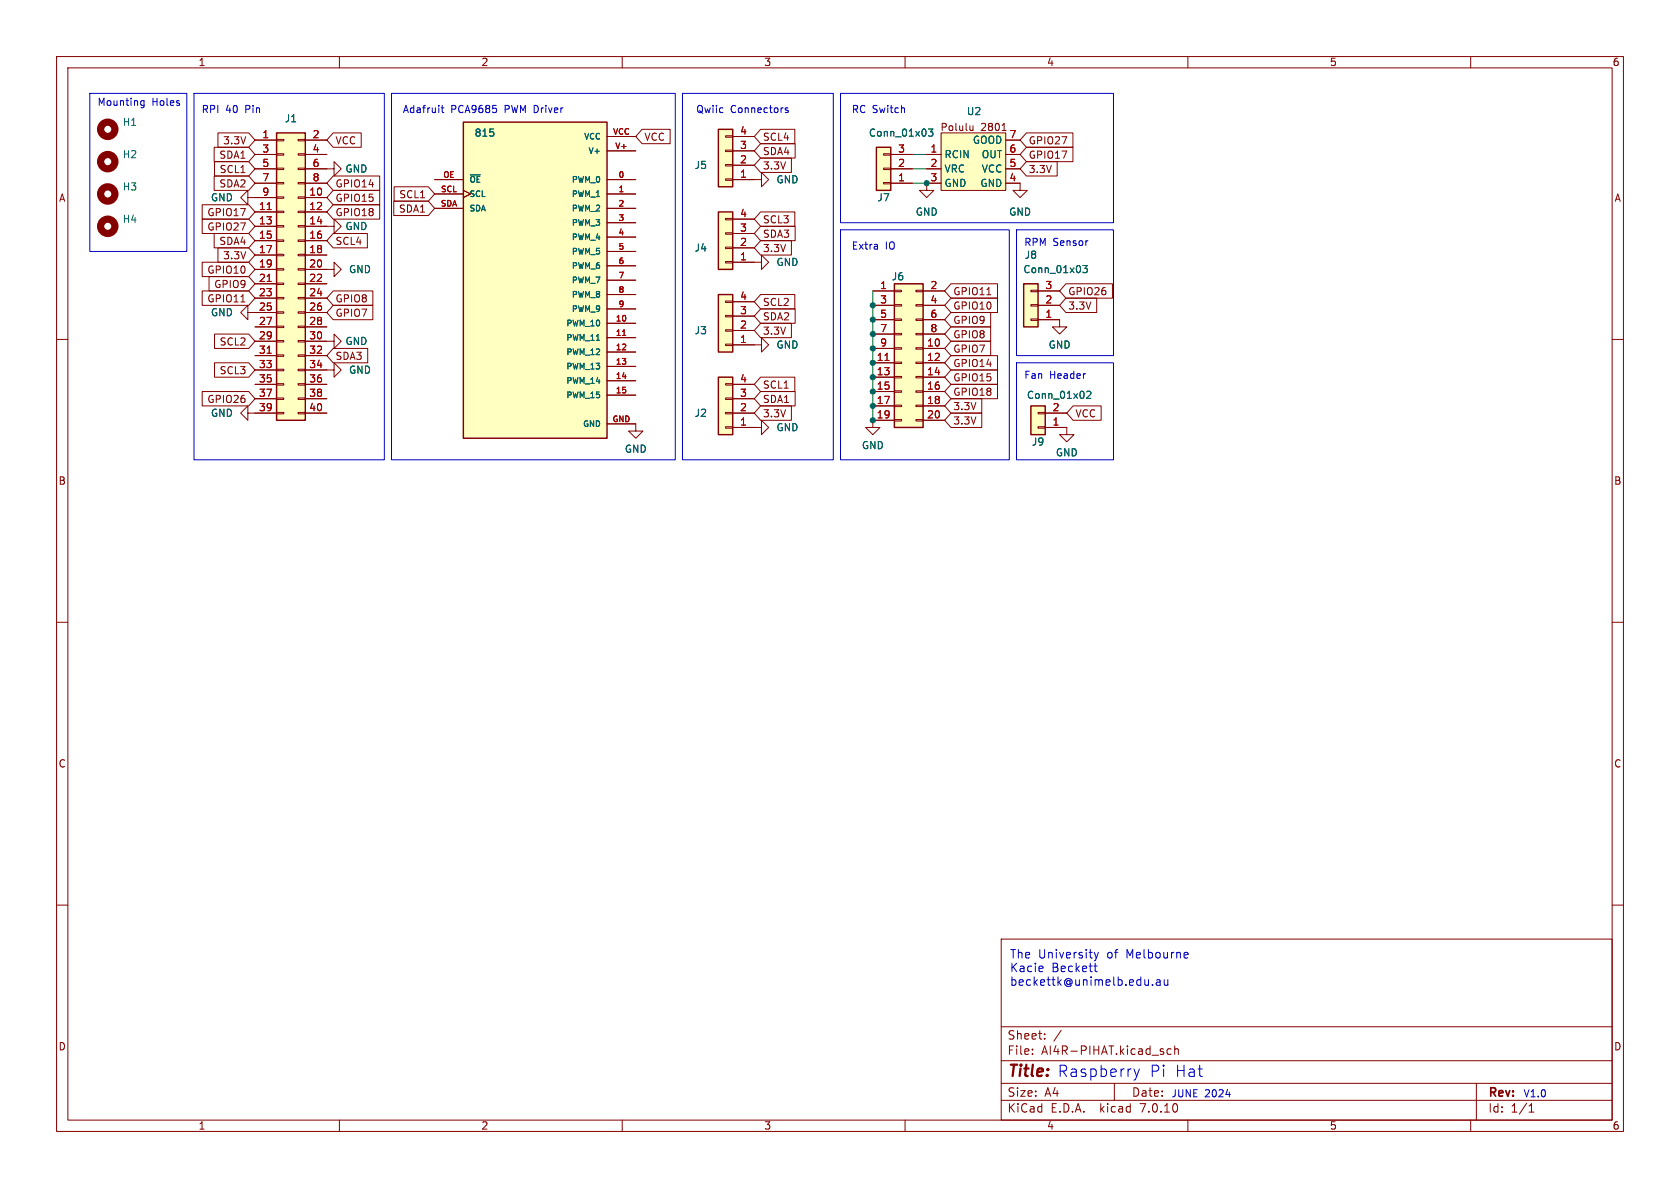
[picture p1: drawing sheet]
<svg xmlns="http://www.w3.org/2000/svg" width="297mm" height="210mm" viewBox="0 0 297 210" stroke-linecap="round" stroke-linejoin="round" font-family="sans-serif">
<g fill="none" stroke="#840000" stroke-width=".18">
<path d="M10 10h277v190h-277zM12 12h273v186h-273zM60 10v2M110 10v2M160 10v2M210 10v2M260 10v2M35.7 38.7h8.3l1.1 1.3-1.1 1.3h-8.3zM35.7 36.2h8.3l1.1 1.3-1.1 1.2h-8.3zM37.9 26h6.1l1.1 1.3-1.1 1.3h-6.1zM37.9 31.1h6.1l1.1 1.3-1.1 1.3h-6.1zM37.9 28.6h6.1l1.1 1.2-1.1 1.3h-6.1z"/>
<path d="M38.5 23.5h5.5l1.1 1.3-1.1 1.2h-5.5zM43.8 34.9v-1.2l-1.3 1.2 1.3 1.3v-1.3h5.1M45.1 24.8h3.8M45.1 37.5h3.8M45.1 27.3h3.8M45.1 29.8h3.8M45.1 32.4h3.8M48.9 39.9h1.3v.2h-1.3zM48.9 37.3h1.3v.3h-1.3zM48.9 34.8h1.3v.3h-1.3zM48.9 32.3h1.3v.2h-1.3zM48.9 29.7h1.3v.3h-1.3z"/>
<path d="M48.9 27.2h1.3v.2h-1.3zM48.9 24.6h1.3v.3h-1.3zM52.7 39.9h1.3v.2h-1.3zM52.7 37.3h1.3v.3h-1.3zM52.7 34.8h1.3v.3h-1.3zM52.7 32.3h1.3v.2h-1.3zM52.7 29.7h1.3v.3h-1.3zM52.7 27.2h1.3v.2h-1.3zM52.7 24.6h1.3v.3h-1.3zM54 29.8h5.1v-1.2l1.2 1.2-1.2 1.3v-1.3M54 24.8h3.8M54 34.9h3.8"/>
<path d="M54 37.5h3.8M54 27.3h3.8M54 32.4h3.8M58.9 23.5h5v2.5h-5l-1.1-1.2zM58.9 36.2h8.2v2.5h-8.2l-1.1-1.2zM58.9 33.7h8.2v2.5h-8.2l-1.1-1.3zM58.9 31.1h8.2v2.6h-8.2l-1.1-1.3zM69.6 35.6h6.1l1.1 1.2-1.1 1.3h-6.1zM69.7 33h6l1.1 1.3-1.1 1.3h-6zM76.8 31.8h5.1M76.8 34.3h5.1M76.8 36.8h5.1"/>
<path d="M81.9 33.7l1.3 .6-1.3 .6M107.3 31.8h5.1M107.3 26.7h5.1M107.3 24.1h5.1M107.3 34.3h5.1M107.3 36.8h5.1M107.3 39.4h5.1M113.5 22.9h5v2.5h-5l-1.1-1.3zM128.3 38.6h1.2v.3h-1.2zM128.3 24h1.2v.3h-1.2zM128.3 26.5h1.2v.3h-1.2zM128.3 29.1h1.2v.2h-1.2z"/>
<path d="M128.3 31.6h1.2v.3h-1.2zM129.5 31.8h5.1v-1.3l1.3 1.3-1.3 1.2v-1.2M129.5 38.7h3.8M129.5 29.2h3.8M129.5 26.7h3.8M129.5 24.1h3.8M134.5 27.9h5.4v2.6h-5.4l-1.2-1.3zM134.5 25.4h6.1v2.5h-6.1l-1.2-1.2zM134.5 22.9h6v2.5h-6l-1.2-1.3zM134.5 37.5h6v2.5h-6l-1.2-1.3zM156.2 27.2h1.3v.2h-1.3zM156.2 29.7h1.3v.3h-1.3z"/>
<path d="M156.2 32.3h1.3v.2h-1.3zM157.5 27.3h3.8M157.5 29.8h3.8M157.5 32.4h3.8M163.8 27.3h2.6M163.8 29.8h2.6M166.4 23.5h11.4v10.2h-11.4zM166.4 32.4h-2.6v1.3h1.3l-1.3 1.2-1.2-1.2h1.2M171.5 22.2v.8l.3 .1 .2-.1M172 22.2v.9M177.2 23.1h.7M177.2 22.2l.3-.4v1.3"/>
<path d="M177.8 32.4h2.5v1.3h1.3l-1.3 1.2-1.2-1.2h1.2M177.8 24.8h2.5M177.8 27.3h2.5M177.8 29.8h2.5M181.5 23.5h8.2v2.5h-8.2l-1.2-1.2zM181.5 28.6h5.4v2.5h-5.4l-1.2-1.3zM181.5 26h8.2v2.6h-8.2l-1.2-1.3zM10 60h2M35.7 46.4h8.3l1.1 1.2-1.1 1.3h-8.3zM35.7 51.4h8.3l1.1 1.3-1.1 1.3h-8.3zM37 48.9h7l1.1 1.3-1.1 1.2h-7zM37.9 41.3h6.1l1.1 1.2-1.1 1.3h-6.1z"/>
<path d="M37.9 59.1h6.1l1.1 1.2-1.1 1.3h-6.1zM38.5 43.8h5.5l1.1 1.3-1.1 1.3h-5.5zM42.6 53.4h.7M43.8 55.2v-1.2l-1.3 1.2 1.3 1.3v-1.3h5.1M45.1 40h3.8M45.1 42.5h3.8M45.1 45.1h3.8M45.1 47.6h3.8M45.1 50.2h3.8M45.1 52.7h3.8M45.1 57.8h3.8M48.9 57.7h1.3v.2h-1.3z"/>
<path d="M48.9 55.1h1.3v.3h-1.3zM48.9 52.6h1.3v.2h-1.3zM48.9 50h1.3v.3h-1.3zM48.9 47.5h1.3v.3h-1.3zM48.9 45h1.3v.2h-1.3zM48.9 42.4h1.3v.3h-1.3zM52.7 57.7h1.3v.2h-1.3zM52.7 55.1h1.3v.3h-1.3zM52.7 52.6h1.3v.2h-1.3zM52.7 50h1.3v.3h-1.3zM52.7 47.5h1.3v.3h-1.3zM52.7 45h1.3v.2h-1.3z"/>
<path d="M52.7 42.4h1.3v.3h-1.3zM54 40h5.1v-1.3l1.2 1.3-1.2 1.3v-1.3M54 47.6h5.1v-1.2l1.2 1.2-1.2 1.3v-1.3M54 42.5h3.8M54 45.1h3.8M54 50.2h3.8M54 52.7h3.8M54 55.2h3.8M54 57.8h3.8M58.9 41.3h6v2.5h-6l-1.1-1.3zM58.9 51.4h7v2.6h-7l-1.1-1.3zM58.9 54h7v2.5h-7l-1.1-1.3z"/>
<path d="M107.3 57.2h5.1M107.3 59.7h5.1M107.3 41.9h5.1M107.3 44.5h5.1M107.3 47h5.1M107.3 49.5h5.1M107.3 52.1h5.1M107.3 54.6h5.1M128.3 53.2h1.2v.3h-1.2zM128.3 55.8h1.2v.2h-1.2zM128.3 58.3h1.2v.2h-1.2zM128.3 41.1h1.2v.3h-1.2z"/>
<path d="M128.3 43.7h1.2v.2h-1.2zM128.3 46.2h1.2v.3h-1.2zM129.5 46.4h5.1v-1.3l1.3 1.3-1.3 1.2v-1.2M129.5 58.4h3.8M129.5 55.9h3.8M129.5 53.3h3.8M129.5 43.8h3.8M129.5 41.3h3.8M134.5 42.5h5.4v2.6h-5.4l-1.2-1.3zM134.5 52.1h6v2.5h-6l-1.2-1.3zM134.5 54.6h6.1v2.6h-6.1l-1.2-1.3zM134.5 40h6.1v2.5h-6.1l-1.2-1.2z"/>
<path d="M134.5 57.1h5.4v2.6h-5.4l-1.2-1.3zM154.3 51.4h3.8M154.3 54h3.8M154.3 56.5h3.8M154.3 59.1h3.8M158.1 58.9h1.3v.3h-1.3zM158.1 56.4h1.3v.2h-1.3zM158.1 53.8h1.3v.3h-1.3zM158.1 51.3h1.3v.3h-1.3zM161.9 58.9h1.3v.3h-1.3zM161.9 56.4h1.3v.2h-1.3zM161.9 53.8h1.3v.3h-1.3z"/>
<path d="M161.9 51.3h1.3v.3h-1.3zM163.2 51.4h3.8M163.2 54h3.8M163.2 56.5h3.8M163.2 59.1h3.8M168.1 55.2h7v2.6h-7l-1.1-1.3zM168.1 57.8h7v2.5h-7l-1.1-1.2zM168.1 52.7h8.2v2.5h-8.2l-1.1-1.2zM168.1 50.2h8.2v2.5h-8.2l-1.1-1.3zM174.5 52.1h.7M182.2 51.3h1.3v.3h-1.3zM182.2 53.8h1.3v.3h-1.3z"/>
<path d="M182.2 56.4h1.3v.2h-1.3zM183.5 56.5h3.8v1.3h1.3l-1.3 1.3-1.2-1.3h1.2M183.5 51.4h3.8M183.5 54h3.8M188.4 50.2h8.3v2.5h-8.3l-1.1-1.3zM188.4 52.7h5.5v2.5h-5.5l-1.1-1.2zM285 60h2M35.7 69.2h8.3l1.1 1.3-1.1 1.3h-8.3zM37.9 64.1h6.1l1.1 1.3-1.1 1.3h-6.1zM43.8 73v-1.2l-1.3 1.2 1.3 1.3v-1.3h5.1M45.1 60.3h3.8M45.1 62.9h3.8"/>
<path d="M45.1 65.4h3.8M45.1 67.9h3.8M45.1 70.5h3.8M48.9 72.9h1.3v.3h-1.3zM48.9 70.4h1.3v.2h-1.3zM48.9 67.8h1.3v.3h-1.3zM48.9 65.3h1.3v.2h-1.3zM48.9 62.7h1.3v.3h-1.3zM48.9 60.2h1.3v.3h-1.3zM52.7 72.9h1.3v.3h-1.3zM52.7 70.4h1.3v.2h-1.3zM52.7 67.8h1.3v.3h-1.3z"/>
<path d="M52.7 65.3h1.3v.2h-1.3zM52.7 62.7h1.3v.3h-1.3zM52.7 60.2h1.3v.3h-1.3zM54 65.4h5.1v-1.3l1.2 1.3-1.2 1.3v-1.3M54 60.3h5.1v-1.2l1.2 1.2-1.2 1.3v-1.3M54 62.9h3.8M54 67.9h3.8M54 70.5h3.8M54 73h3.8M58.9 61.6h6.1v2.5h-6.1l-1.1-1.2zM107.3 74.9h5.1v1.3h1.3l-1.3 1.3-1.3-1.3h1.3M107.3 62.2h5.1"/>
<path d="M107.3 64.8h5.1M107.3 67.3h5.1M107.3 69.9h5.1M128.3 60.8h1.2v.3h-1.2zM128.3 67.8h1.2v.3h-1.2zM128.3 70.4h1.2v.2h-1.2zM128.3 72.9h1.2v.3h-1.2zM128.3 75.4h1.2v.3h-1.2zM129.5 61h5.1v-1.3l1.3 1.3-1.3 1.2v-1.2M129.5 75.6h5.1v-1.3l1.3 1.3-1.3 1.2v-1.2M129.5 67.9h3.8M129.5 70.5h3.8"/>
<path d="M129.5 73h3.8M134.5 71.8h5.4v2.5h-5.4l-1.2-1.3zM134.5 69.2h6.1v2.6h-6.1l-1.2-1.3zM134.5 66.7h6v2.5h-6l-1.2-1.3zM154.3 61.6h3.8M154.3 64.1h3.8M154.3 66.7h3.8M154.3 69.2h3.8M154.3 71.8h3.8M158.1 74.2h1.3v.2h-1.3zM158.1 71.6h1.3v.3h-1.3zM158.1 69.1h1.3v.2h-1.3z"/>
<path d="M158.1 66.5h1.3v.3h-1.3zM158.1 64h1.3v.3h-1.3zM158.1 61.5h1.3v.2h-1.3zM158.1 74.3h-3.8v1.3h1.3l-1.3 1.2-1.3-1.2h1.3M161.9 74.2h1.3v.2h-1.3zM161.9 71.6h1.3v.3h-1.3zM161.9 69.1h1.3v.2h-1.3zM161.9 66.5h1.3v.3h-1.3zM161.9 64h1.3v.3h-1.3zM161.9 61.5h1.3v.2h-1.3zM163.2 61.6h3.8M163.2 64.1h3.8"/>
<path d="M163.2 66.7h3.8M163.2 69.2h3.8M163.2 71.8h3.8M163.2 74.3h3.8M168.1 70.5h5.5v2.5h-5.5l-1.1-1.2zM168.1 73h5.5v2.6h-5.5l-1.1-1.3zM168.1 62.9h8.2v2.5h-8.2l-1.1-1.3zM168.1 60.3h7v2.6h-7l-1.1-1.3zM168.1 65.4h8.2v2.5h-8.2l-1.1-1.2zM168.1 67.9h8.2v2.6h-8.2l-1.1-1.3zM183.5 72.9h1.3v.3h-1.3zM183.5 75.4h1.3v.3h-1.3z"/>
<path d="M184.8 75.6h3.8v1.2h1.3l-1.3 1.3-1.3-1.3h1.3M184.8 73h3.8M189.7 71.8h5v2.5h-5l-1.1-1.3zM10 110h2M285 110h2M10 160h2M285 160h2M177 166h108v32h-108zM60 198v2M110 198v2M160 198v2M177 194.5h108"/>
<path d="M177 191.5h108M177 187.5h108M177 181.5h108M182.5 186.3v.1M182.5 185.5v.1M184.7 183.6v.1M184.7 182.8v.1M187.6 182.1l-1.3 2M197 191.5v3M207 185.5l-.4-.1-.3 .3v.4l.2 .2h.5M207.7 185.5l.2-.1 .3 .1 .1 .9M207.7 184.9v1.5"/>
<path d="M210 198v2M260 198v2M261 191.5v6.5M270.3 196.6h.9M270.3 195.5l.4-.4v1.5"/>
</g>
<g fill="#ffffc2" stroke="#ffffc2" stroke-width=".18">
<path d="M48.9 23.5h5.1v50.8h-5.1z"/>
<path d="M182.2 71.8h2.6v5h-2.6z"/>
<path d="M127 52.1h2.5v10.1h-2.5z"/>
<path d="M127 37.5h2.5v10.1h-2.5z"/>
<path d="M127 66.7h2.5v10.1h-2.5z"/>
<path d="M158.1 50.2h5.1v25.4h-5.1z"/>
<path d="M127 22.9h2.5v10.1h-2.5z"/>
<path d="M81.9 21.6h25.4v55.9h-25.4z"/>
<path d="M166.4 23.5h11.4v10.2h-11.4z"/>
<path d="M181 50.2h2.5v7.6h-2.5z"/>
<path d="M154.9 26h2.6v7.7h-2.6z"/>
</g>
<path d="M48.9 23.5h5.1v50.8h-5.1zM81.9 21.6h25.4v55.9h-25.4zM127 37.5h2.5v10.1h-2.5zM127 22.9h2.5v10.1h-2.5zM154.9 26h2.6v7.7h-2.6zM127 52.1h2.5v10.1h-2.5zM158.1 50.2h5.1v25.4h-5.1zM181 50.2h2.5v7.6h-2.5zM127 66.7h2.5v10.1h-2.5zM182.2 71.8h2.6v5h-2.6z" fill="none" stroke="#840000" stroke-width=".25"/>
<path d="M47.2 37h.8M47.2 49.7h.8M110 59.3h.6M47.2 62.4h.8M156.5 63.7h.7" fill="none" stroke="#a90000" stroke-width=".18"/>
<g fill="none" stroke="#840000" stroke-width="1.3">
<circle cx="19" cy="28.6" r="1.27"/>
<circle cx="19" cy="34.3" r="1.27"/>
<circle cx="19" cy="22.9" r="1.27"/>
<circle cx="19" cy="40" r="1.27"/>
</g>
<path d="M83.1 30.9h1.8M164.1 22.8h.8l-.4 .5 .4 .1v.6l-.2 .1-.6-.1M191.4 46.9h.8l-.4 .5 .4 .1v.6l-.2 .1-.6-.1M192.1 69.3l.5-.1 .3 .3-.8 .9h.8" fill="none" stroke="#006464" stroke-width=".18"/>
<g fill="none" stroke="#0000c2" stroke-width=".18">
<path d="M15.9 16.5h17.1v28h-17.1zM24.9 18.5l.2 .1h.4M25.5 17.8v1l-.3 .3-.3-.1M25.5 17.9l-.4-.1-.2 .1M34.3 16.5h33.6v64.8h-33.6zM69.2 16.5h50.2v64.8h-50.2zM78 19.1h.5M78.2 18.6v1.1l.3 .2M87.7 19.2v.6M120.6 16.5h26.7v64.8h-26.7zM139.3 19.1h-.3l-.2 .1 .1 .2 .4 .1v.3h-.5M148.6 16.5h48.2v22.9h-48.2z"/>
<path d="M148.6 40.6h29.8v40.7h-29.8zM179.7 40.6h17.1v22.3h-17.1zM179.7 64.1h17.1v17.2h-17.1zM184.2 170.8l.2 .3-.7 .2M184.3 171.7l-.1 .1M193.4 170.8h.6M193.5 168.4l.3 1M193.6 170.3v1.3l.4 .2M193.8 169.4l-.1 .3-.2 .2M194.2 168.4l-.4 1M203.7 174v.2M204.5 173.3h.5l.1 .9"/>
<path d="M205.1 173.5l-.5 .1a.29 .29 0 0 0-.2 .3 .29 .29 0 0 0 .2 .3l.5-.1M205.8 173.2l.1 .9 .3 .1 .3-.2M206.5 173.2v1M209.5 168.4h.5v.3l-.7 .2M210 169.3l-.5 .1M200.5 189l.4 1.3M200.9 190.3l-.1 .5-.3 .2M201.4 189l-.5 1.3M216.7 193.5h.8"/>
</g>
<path d="M161.3 29.8h2.5M161.3 32.4h2.5M161.3 27.3h2.5M154.3 51.4v22.9" fill="none" stroke="#009600" stroke-width=".18"/>
<g fill="#009600" stroke="#009600" stroke-width=".18">
<circle cx="154.3" cy="69.2" r=".46"/>
<circle cx="154.3" cy="74.3" r=".46"/>
<circle cx="154.3" cy="71.8" r=".46"/>
<circle cx="154.3" cy="56.5" r=".46"/>
<circle cx="154.3" cy="54" r=".46"/>
<circle cx="154.3" cy="59.1" r=".46"/>
<circle cx="154.3" cy="66.7" r=".46"/>
<circle cx="154.3" cy="61.6" r=".46"/>
<circle cx="154.3" cy="64.1" r=".46"/>
<circle cx="163.8" cy="32.4" r=".46"/>
</g>
<text font-size="2.8" fill="#840000" x="178" y="190.9">Title:</text>
<g font-size="2.8" fill="#0000c2">
<text x="186.8" y="190.5">Raspberry</text>
<text x="203.2" y="190.5">Pi</text>
<text x="207.7" y="190.5">Hat</text>
</g>
<g font-size="2.1" fill="#0000c2">
<text x="178.4" y="169.5">The</text>
<text x="178.4" y="172">Kacie</text>
<text x="183.5" y="169.5">University</text>
<text x="185.9" y="172">Beckett</text>
<text x="195.7" y="169.5">of</text>
<text x="199.3" y="169.5">Melbourne</text>
<text x="178.4" y="174.4">beckettk@unimelb.edu.au</text>
</g>
<g font-size="2.1" fill="#840000">
<text x="178" y="184">Sheet:</text>
<text x="178" y="186.7">File:</text>
<text x="184.1" y="186.7">AI4R-PIHAT.kicad_sch</text>
<text x="178" y="196.9">KiCad</text>
<text x="178" y="194.1">Size:</text>
<text x="184.7" y="194.1">A4</text>
<text x="185.7" y="196.9">E.D.A.</text>
<text x="194.6" y="196.9">kicad</text>
<text x="200" y="194.1">Date:</text>
<text x="201.8" y="196.9">7.0.10</text>
<text x="263" y="194.3">Rev:</text>
<text x="263" y="196.9">Id:</text>
<text x="267.1" y="196.9">1/1</text>
</g>
<g font-size="1.8" fill="#840000">
<text x="35" y="11.9">1</text>
<text x="85" y="11.9">2</text>
<text x="135" y="11.9">3</text>
<text x="185" y="11.9">4</text>
<text x="235" y="11.9">5</text>
<text x="285" y="11.9">6</text>
<text x="165.6" y="23.4">Polulu</text>
<text x="172.8" y="23.4">2801</text>
<text x="38.7" y="28.3">SDA1</text>
<text x="39.3" y="25.7">3.3V</text>
<text x="59.2" y="25.7">VCC</text>
<text x="113.8" y="25.1">VCC</text>
<text x="134.8" y="27.6">SDA4</text>
<text x="134.8" y="25.1">SCL4</text>
<text x="181.8" y="25.7">GPIO27</text>
<text x="181.8" y="28.3">GPIO17</text>
<text x="10.3" y="35.9">A</text>
<text x="38.7" y="33.3">SDA2</text>
<text x="38.7" y="30.8">SCL1</text>
<text x="59.2" y="35.9">GPIO15</text>
<text x="59.2" y="33.3">GPIO14</text>
<text x="70.5" y="35.2">SCL1</text>
<text x="134.8" y="30.2">3.3V</text>
<text x="181.8" y="30.8">3.3V</text>
<text x="285.3" y="35.9">A</text>
<text x="36.6" y="41">GPIO27</text>
<text x="36.6" y="38.4">GPIO17</text>
<text x="59.2" y="38.4">GPIO18</text>
<text x="70.4" y="37.8">SDA1</text>
<text x="134.8" y="39.7">SCL3</text>
<text x="38.7" y="43.5">SDA4</text>
<text x="39.3" y="46">3.3V</text>
<text x="59.2" y="43.5">SCL4</text>
<text x="134.8" y="44.8">3.3V</text>
<text x="134.8" y="42.2">SDA3</text>
<text x="36.6" y="48.6">GPIO10</text>
<text x="36.6" y="53.7">GPIO11</text>
<text x="37.8" y="51.1">GPIO9</text>
<text x="59.2" y="53.7">GPIO8</text>
<text x="168.4" y="52.4">GPIO11</text>
<text x="188.8" y="52.4">GPIO26</text>
<text x="59.2" y="56.2">GPIO7</text>
<text x="134.8" y="54.3">SCL2</text>
<text x="134.8" y="56.8">SDA2</text>
<text x="134.8" y="59.4">3.3V</text>
<text x="168.4" y="57.5">GPIO9</text>
<text x="168.4" y="54.9">GPIO10</text>
<text x="188.8" y="54.9">3.3V</text>
<text x="38.7" y="61.3">SCL2</text>
<text x="59.2" y="63.8">SDA3</text>
<text x="168.4" y="65.1">GPIO14</text>
<text x="168.4" y="62.5">GPIO7</text>
<text x="168.4" y="60">GPIO8</text>
<text x="36.6" y="71.4">GPIO26</text>
<text x="38.7" y="66.4">SCL3</text>
<text x="134.8" y="71.4">SDA1</text>
<text x="134.8" y="68.9">SCL1</text>
<text x="168.4" y="67.6">GPIO15</text>
<text x="168.4" y="70.2">GPIO18</text>
<text x="134.8" y="74">3.3V</text>
<text x="168.4" y="72.7">3.3V</text>
<text x="168.4" y="75.2">3.3V</text>
<text x="190" y="74">VCC</text>
<text x="10.3" y="85.9">B</text>
<text x="285.3" y="85.9">B</text>
<text x="10.3" y="135.9">C</text>
<text x="285.3" y="135.9">C</text>
<text x="10.3" y="185.9">D</text>
<text x="285.3" y="185.9">D</text>
<text x="35" y="199.9">1</text>
<text x="85" y="199.9">2</text>
<text x="135" y="199.9">3</text>
<text x="185" y="199.9">4</text>
<text x="235" y="199.9">5</text>
<text x="285" y="199.9">6</text>
</g>
<g font-size="1.8" fill="#0000c2">
<text x="17.1" y="18.8">Mounting</text>
<text x="26.8" y="18.8">Holes</text>
<text x="35.6" y="20.1">RPI</text>
<text x="39.9" y="20.1">40</text>
<text x="43.5" y="20.1">Pin</text>
<text x="71.1" y="20.1">Adafruit</text>
<text x="79.7" y="20.1">PCA9685</text>
<text x="89.3" y="20.1">PWM Driver</text>
<text x="123" y="20.1">Qwiic</text>
<text x="129.1" y="20.1">Connectors</text>
<text x="150.5" y="20.1">RC Switch</text>
<text x="150.5" y="44.2">Extra</text>
<text x="156.5" y="44.2">IO</text>
<text x="181" y="43.6">RPM Sensor</text>
<text x="181" y="67.1">Fan</text>
<text x="185.5" y="67.1">Header</text>
<text x="207" y="194.1">JUNE</text>
<text x="213" y="194.1">2024</text>
<text x="269.2" y="194.1">V1.0</text>
</g>
<g font-size="1.8" fill="#006464">
<text x="21.6" y="22.5">H1</text>
<text x="50.2" y="21.8">J1</text>
<text x="170.8" y="20.5">U2</text>
<text x="21.6" y="28.2">H2</text>
<text x="83.8" y="24.4">815</text>
<text x="153.5" y="24.4">Conn_01x03</text>
<text x="166.9" y="28.2">RCIN</text>
<text x="171.9" y="25.6">GOOD</text>
<text x="173.5" y="28.2">OUT</text>
<text x="21.6" y="33.9">H3</text>
<text x="37.2" y="35.8">GND</text>
<text x="61" y="30.7">GND</text>
<text x="122.7" y="30.1">J5</text>
<text x="137.2" y="32.6">GND</text>
<text x="155" y="35.8">J7</text>
<text x="166.9" y="30.7">VRC</text>
<text x="166.9" y="33.2">GND</text>
<text x="173.2" y="33.2">GND</text>
<text x="173.5" y="30.7">VCC</text>
<text x="21.6" y="39.6">H4</text>
<text x="61" y="40.9">GND</text>
<text x="161.8" y="38.3">GND</text>
<text x="178.3" y="38.3">GND</text>
<text x="122.7" y="44.7">J4</text>
<text x="137.2" y="47.2">GND</text>
<text x="181.1" y="45.9">J8</text>
<text x="61.6" y="48.5">GND</text>
<text x="157.6" y="49.8">J6</text>
<text x="180.8" y="48.5">Conn_01x03</text>
<text x="37.2" y="56.1">GND</text>
<text x="122.7" y="59.3">J3</text>
<text x="61" y="61.2">GND</text>
<text x="137.2" y="61.8">GND</text>
<text x="185.3" y="61.8">GND</text>
<text x="61.6" y="66.3">GND</text>
<text x="181.4" y="70.7">Conn_01x02</text>
<text x="37.2" y="73.9">GND</text>
<text x="122.7" y="73.9">J2</text>
<text x="137.2" y="76.4">GND</text>
<text x="110.4" y="80.2">GND</text>
<text x="152.3" y="79.6">GND</text>
<text x="182.3" y="79">J9</text>
<text x="186.6" y="80.9">GND</text>
</g>
<g font-size="1.8" fill="#a90000">
<text x="130.7" y="23.9">4</text>
<text x="46.3" y="24.5">1</text>
<text x="46.3" y="27.1">3</text>
<text x="46.3" y="29.6">5</text>
<text x="55.2" y="24.5">2</text>
<text x="55.2" y="27.1">4</text>
<text x="55.2" y="29.6">6</text>
<text x="130.7" y="29">2</text>
<text x="130.7" y="26.4">3</text>
<text x="158.7" y="29.6">2</text>
<text x="158.7" y="27.1">3</text>
<text x="164.4" y="27.1">1</text>
<text x="164.4" y="29.6">2</text>
<text x="178.4" y="29.6">5</text>
<text x="178.4" y="27.1">6</text>
<text x="178.4" y="24.5">7</text>
<text x="46.3" y="32.1">7</text>
<text x="46.3" y="34.7">9</text>
<text x="54.6" y="34.7">10</text>
<text x="55.2" y="32.1">8</text>
<text x="130.7" y="31.5">1</text>
<text x="158.7" y="32.1">1</text>
<text x="164.4" y="32.1">3</text>
<text x="178.4" y="32.1">4</text>
<text x="45.7" y="37.2">11</text>
<text x="45.7" y="39.8">13</text>
<text x="54.6" y="37.2">12</text>
<text x="54.6" y="39.8">14</text>
<text x="130.7" y="41">3</text>
<text x="130.7" y="38.5">4</text>
<text x="45.7" y="42.3">15</text>
<text x="45.7" y="44.8">17</text>
<text x="45.7" y="47.4">19</text>
<text x="54.6" y="42.3">16</text>
<text x="54.6" y="44.8">18</text>
<text x="54.6" y="47.4">20</text>
<text x="130.7" y="46.1">1</text>
<text x="130.7" y="43.6">2</text>
<text x="45.7" y="49.9">21</text>
<text x="45.7" y="52.5">23</text>
<text x="54.6" y="49.9">22</text>
<text x="54.6" y="52.5">24</text>
<text x="130.7" y="53.1">4</text>
<text x="155.5" y="51.2">1</text>
<text x="155.5" y="53.7">3</text>
<text x="164.4" y="51.2">2</text>
<text x="164.4" y="53.7">4</text>
<text x="184.7" y="53.7">2</text>
<text x="184.7" y="51.2">3</text>
<text x="45.7" y="55">25</text>
<text x="45.7" y="57.5">27</text>
<text x="54.6" y="55">26</text>
<text x="54.6" y="57.5">28</text>
<text x="130.7" y="58.2">2</text>
<text x="130.7" y="55.6">3</text>
<text x="155.5" y="56.3">5</text>
<text x="155.5" y="58.8">7</text>
<text x="164.4" y="56.3">6</text>
<text x="164.4" y="58.8">8</text>
<text x="184.7" y="56.3">1</text>
<text x="45.7" y="60.1">29</text>
<text x="45.7" y="62.6">31</text>
<text x="45.7" y="65.2">33</text>
<text x="54.6" y="60.1">30</text>
<text x="54.6" y="62.6">32</text>
<text x="54.6" y="65.2">34</text>
<text x="130.7" y="60.7">1</text>
<text x="154.9" y="63.9">11</text>
<text x="155.5" y="61.3">9</text>
<text x="163.8" y="61.3">10</text>
<text x="163.8" y="63.9">12</text>
<text x="45.7" y="67.7">35</text>
<text x="45.7" y="70.2">37</text>
<text x="54.6" y="67.7">36</text>
<text x="54.6" y="70.2">38</text>
<text x="130.7" y="70.2">3</text>
<text x="130.7" y="67.7">4</text>
<text x="154.9" y="66.4">13</text>
<text x="154.9" y="69">15</text>
<text x="154.9" y="71.5">17</text>
<text x="163.8" y="66.4">14</text>
<text x="163.8" y="69">16</text>
<text x="163.8" y="71.5">18</text>
<text x="45.7" y="72.8">39</text>
<text x="54.6" y="72.8">40</text>
<text x="130.7" y="75.3">1</text>
<text x="130.7" y="72.8">2</text>
<text x="154.9" y="74">19</text>
<text x="163.8" y="74">20</text>
<text x="186" y="75.3">1</text>
<text x="186" y="72.8">2</text>
</g>
<g font-size="1.4" fill="#a90000">
<text x="108.3" y="23.9">VCC</text>
<text x="108.7" y="26.4">V+</text>
<text x="77.8" y="34">SCL</text>
<text x="78.3" y="31.5">OE</text>
<text x="109.2" y="31.5">0</text>
<text x="109.2" y="34">1</text>
<text x="77.8" y="36.6">SDA</text>
<text x="109.2" y="36.6">2</text>
<text x="109.2" y="39.1">3</text>
<text x="109.2" y="41.7">4</text>
<text x="109.2" y="44.2">5</text>
<text x="109.2" y="46.7">6</text>
<text x="109.2" y="49.3">7</text>
<text x="109.2" y="51.8">8</text>
<text x="108.8" y="56.9">10</text>
<text x="108.8" y="59.4">11</text>
<text x="109.2" y="54.4">9</text>
<text x="108.8" y="62">12</text>
<text x="108.8" y="64.5">13</text>
<text x="108.8" y="67.1">14</text>
<text x="108.8" y="69.6">15</text>
<text x="108.2" y="74.7">GND</text>
</g>
<g font-size="1.4" fill="#006464">
<text x="103.1" y="24.9">VCC</text>
<text x="103.9" y="27.4">V+</text>
<text x="82.9" y="32.5">~{OE}</text>
<text x="82.9" y="35">SCL</text>
<text x="101" y="32.5">PWM_0</text>
<text x="101" y="35">PWM_1</text>
<text x="82.9" y="37.6">SDA</text>
<text x="101" y="37.6">PWM_2</text>
<text x="101" y="40.1">PWM_3</text>
<text x="101" y="42.6">PWM_4</text>
<text x="101" y="45.2">PWM_5</text>
<text x="101" y="47.7">PWM_6</text>
<text x="101" y="50.3">PWM_7</text>
<text x="101" y="52.8">PWM_8</text>
<text x="100" y="57.9">PWM_10</text>
<text x="101" y="55.3">PWM_9</text>
<text x="100" y="60.4">PWM_11</text>
<text x="100" y="63">PWM_12</text>
<text x="100" y="65.5">PWM_13</text>
<text x="100" y="68">PWM_14</text>
<text x="100" y="70.6">PWM_15</text>
<text x="102.9" y="75.7">GND</text>
</g>
</svg>
